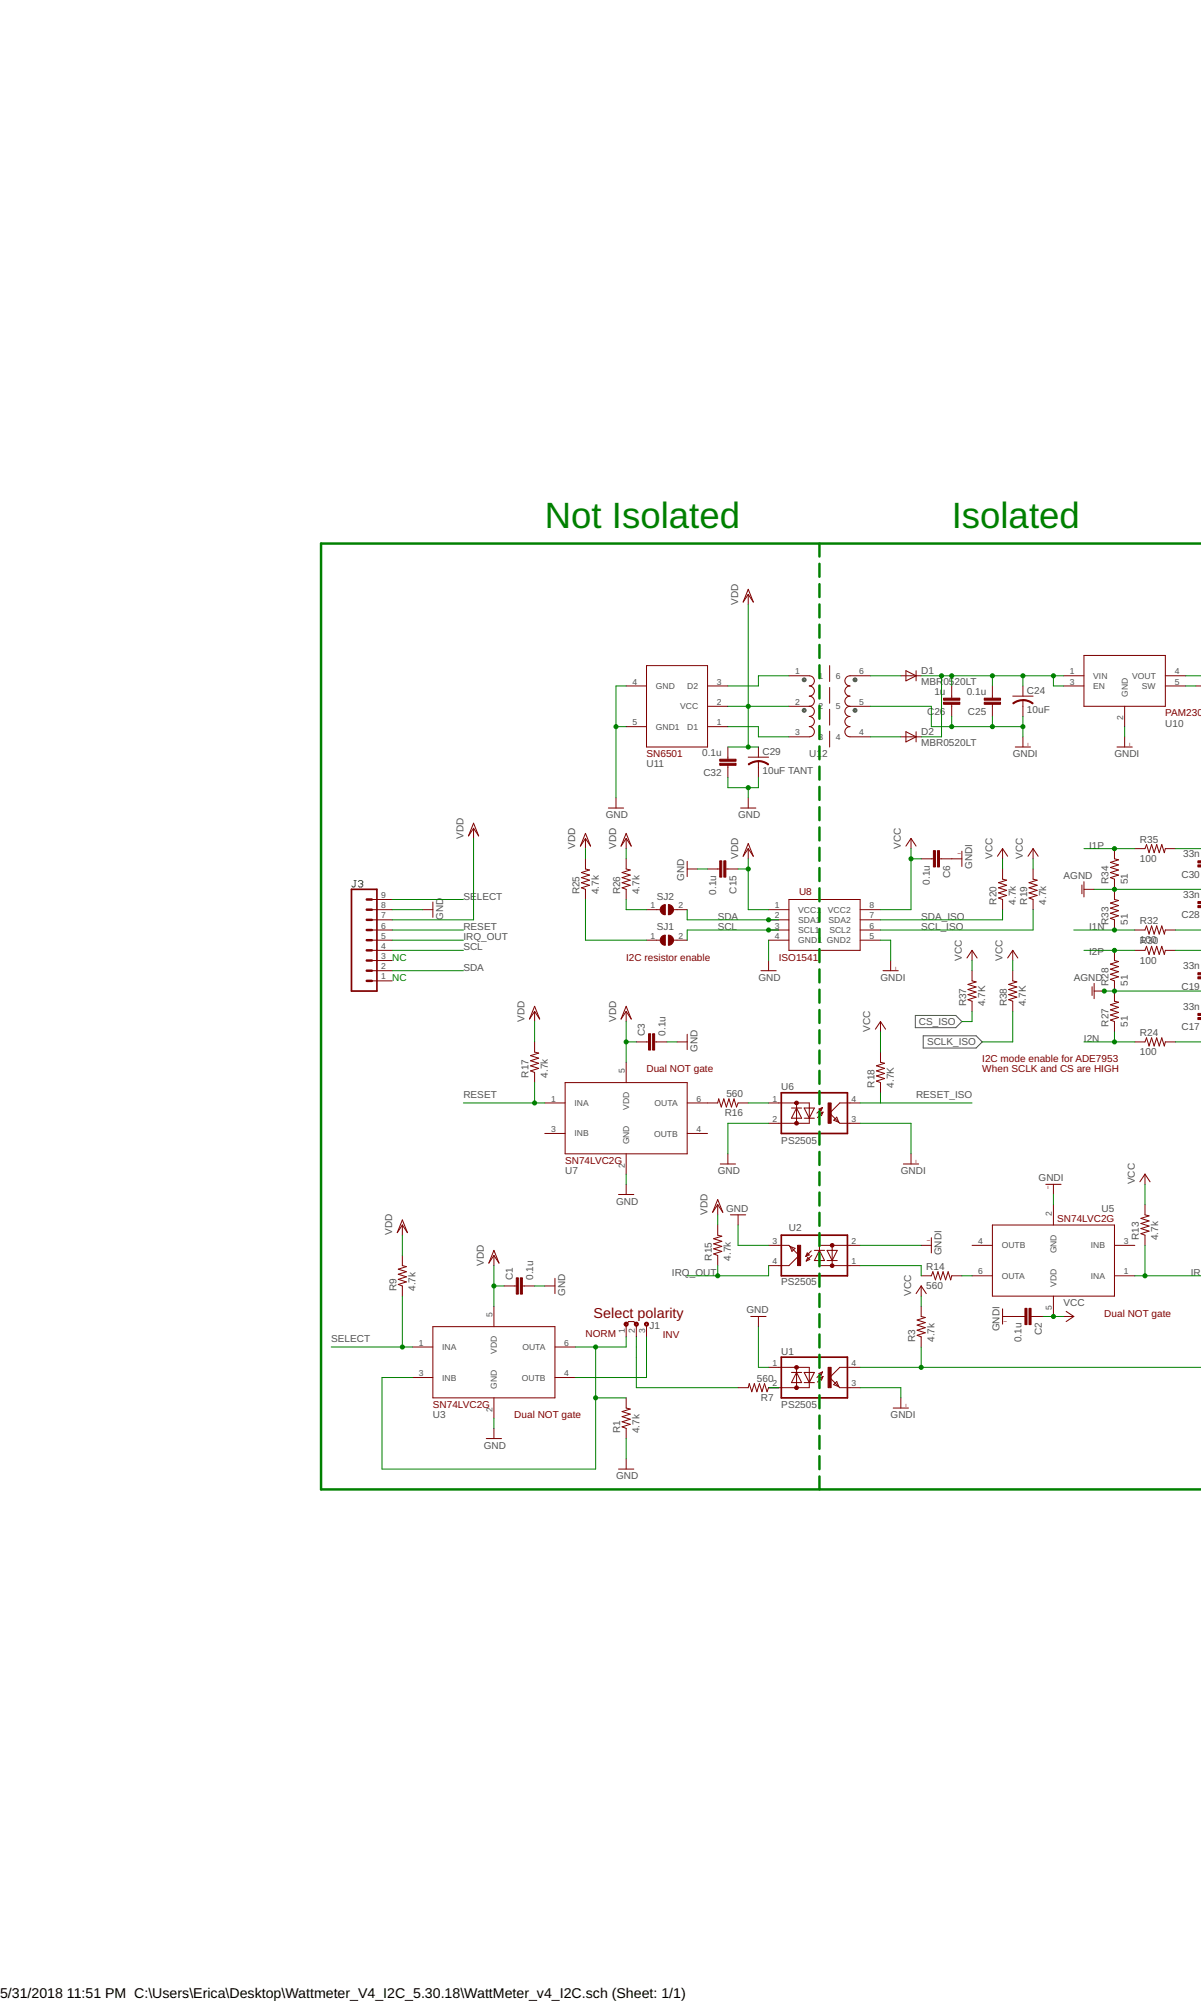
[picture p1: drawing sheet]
<svg xmlns="http://www.w3.org/2000/svg" width="300mm" height="500mm" viewBox="0 0 300 500" stroke-linecap="round" stroke-linejoin="round" font-family="sans-serif">
<g fill="#505050" stroke="#505050" stroke-width=".25">
<path d="M200.5 169.4a.49 .49 0 0 1 .7 .2 .49 .49 0 0 1-.3 .6 .49 .49 0 0 1-.6-.4h.3a.24 .24 0 0 1 .3-.3 .24 .24 0 0 1 .1 .4 .24 .24 0 0 1-.4 0l-.3-.1z" fill-rule="evenodd"/>
<path d="M200.5 177a.49 .49 0 0 1 .7 .2 .49 .49 0 0 1-.3 .7 .49 .49 0 0 1-.6-.5h.3a.24 .24 0 0 1 .3-.2 .24 .24 0 0 1 .1 .3 .24 .24 0 0 1-.4 0l-.3-.1z" fill-rule="evenodd"/>
<path d="M213.2 169.4a.49 .49 0 0 1 .7 .2 .49 .49 0 0 1-.3 .6 .49 .49 0 0 1-.6-.4h.3a.24 .24 0 0 1 .3-.3 .24 .24 0 0 1 .1 .4 .24 .24 0 0 1-.4 0l-.3-.1z" fill-rule="evenodd"/>
<path d="M213.2 177a.49 .49 0 0 1 .7 .2 .49 .49 0 0 1-.3 .7 .49 .49 0 0 1-.6-.5h.3a.24 .24 0 0 1 .3-.2 .24 .24 0 0 1 .1 .3 .24 .24 0 0 1-.4 0l-.3-.1z" fill-rule="evenodd"/>
</g>
<path d="M88.4 219.9h.5M88.7 219.9v1.3l-.3 .3-.6-.3M89.5 220.1l.2-.2h.6l.3 .2v.3l-.3 .3M90 220.7h.3M90.3 220.7l.3 .2-.3 .6h-.6l-.2-.3M228.5 253.6h10.1l1.6 1.5-1.6 1.5h-10.1zM230.5 258.6h13.2l1.5 1.6-1.5 1.5h-13.2z" fill="none" stroke="#505050" stroke-width=".25"/>
<g fill="none" stroke="#800000" stroke-width=".25">
<path d="M186.8 148.4v2.6M186.8 147.2l1.3 3.1-1.3-1.9-1.3 1.9zM156.3 171.3h5.1M161.4 166.2h15.3v20.3h-15.3zM176.7 171.3h5M176.7 176.4h5M197 168.7h5.1a1.27 1.27 0 0 1 1.2 1.3 1.27 1.27 0 0 1-1.2 1.3 1.27 1.27 0 0 1 1.2 1.3 1.27 1.27 0 0 1-1.2 1.2 1.27 1.27 0 0 1 1.2 1.3 1.27 1.27 0 0 1-1.2 1.3M197 176.4h5.1M202.1 176.4a1.27 1.27 0 0 1 1.2 1.2 1.27 1.27 0 0 1-1.2 1.3 1.27 1.27 0 0 1 1.2 1.3 1.27 1.27 0 0 1-1.2 1.2 1.27 1.27 0 0 1 1.2 1.3 1.27 1.27 0 0 1-1.2 1.3h-5.1M207.1 166.2v4M207.1 171.7v3.9M207.1 177.1v4"/>
<path d="M212.2 176.4a1.27 1.27 0 0 0-1.3 1.2 1.27 1.27 0 0 0 1.3 1.3 1.27 1.27 0 0 0-1.3 1.3 1.27 1.27 0 0 0 1.3 1.2 1.27 1.27 0 0 0-1.3 1.3 1.27 1.27 0 0 0 1.3 1.3h5.1M212.2 176.4h5.1M217.3 168.7h-5.1a1.27 1.27 0 0 0-1.3 1.3 1.27 1.27 0 0 0 1.3 1.3 1.27 1.27 0 0 0-1.3 1.3 1.27 1.27 0 0 0 1.3 1.2 1.27 1.27 0 0 0-1.3 1.3 1.27 1.27 0 0 0 1.3 1.3M224.9 168.7h5.1M226.2 167.5l2.5 1.2-2.5 1.3zM228.7 167.5v2.5M237.6 171.3v3M237.6 175.9v3M247.8 171.3v3M247.8 175.9v3M252.9 173.8h5M255.4 171.3v2.5"/>
<path d="M255.4 174.8v4.1M265.6 168.7h5M265.6 171.3h5M270.6 163.7h20.4v12.7h-20.4zM280.8 176.4v5M291 168.7h5M291 171.3h5M298.6 171.3h1.3M153.8 199.2v2.6M156.3 181.4h5.1M176.7 181.4h5M181.7 186.5v3.1"/>
<path d="M181.7 191.1v3M186.8 189.1h5.1M186.8 199.2v2.6M189.4 186.5v2.6M189.4 190.1v4M207.1 182.6v3.9M224.9 184h5.1M226.2 182.7l2.5 1.3-2.5 1.3zM228.7 182.7v2.6M253.5 186.5h3.8M255.4 184v2.5M278.9 186.5h3.8"/>
<path d="M280.8 184v2.5M118.2 205.5l1.3 3.2-1.3-1.9-1.2 1.9zM118.2 206.8v2.6M146.2 214.4v2.6l1 .2-2 .7 2 .6-2 .6 2 .7-2 .6 2 .6-2 .7 1 .4v2.5M146.2 209.4v2.5M146.2 208.1l1.2 3.2-1.2-1.9-1.3 1.9zM151.9 201.8h3.8M156.3 209.4v2.5M156.3 214.4v2.6l1.1 .2-2.1 .7 2.1 .6-2.1 .6 2.1 .7-2.1 .6 2.1 .6-2.1 .7 1 .4v2.5M156.3 208.1l1.3 3.2-1.3-1.9-1.2 1.9zM171.6 215.1v3.8M171.6 217h2.5"/>
<path d="M176.7 217h3M181.2 217h3.1M184.9 201.8h3.8M186.8 211.9v2.5M186.8 210.6l1.3 3.2-1.3-1.9-1.3 1.9zM227.5 209.4l1.2 1.9M227.5 209.4l-1.3 1.9M227.5 209.4v2.5M230 214.4h3M234.6 214.4h5.6M240.2 212.5v3.8M250.3 211.9v2.5"/>
<path d="M250.3 217v2.5l1 .3-2 .6 2 .6-2 .7 2 .6-2 .6 2 .7-2 .6 1 .4v2.5M250.3 211.9l1.3 1.9M250.3 211.9l-1.3 1.9M257.9 217v2.5l1.1 .3-2.1 .6 2.1 .6-2.1 .7 2.1 .6-2.1 .6 2.1 .7-2.1 .6 1 .4v2.5M257.9 211.9v2.5M257.9 211.9l1.3 1.9M257.9 211.9l-1.2 1.9M278.3 211.9v2.5l1 .3-2.1 .6 2.1 .7-2.1 .6 2.1 .6-2.1 .7 2.1 .6-2.1 .6 1.1 .4v5.1l1 .3-2.1 .6 2.1 .6-2.1 .7 2.1 .6-2.1 .6 2.1 .7-2.1 .6 1.1 .4v2.5M283.3 211.9h2.6l.4-1 .6 2 .6-2 .7 2 .6-2 .6 2 .7-2 .6 2 .3-1h2.5M92.8 232.2h5.1M92.8 237.3h5.1M92.8 239.8h5.1"/>
<path d="M92.8 234.8h5.1M92.8 229.7h5.1M92.8 227.1h5.1M92.8 224.6h5.1M105.5 227.1h2.6M108.1 225.2v3.8M161.4 234.8h3.4M161.4 227.1h3.4M168.1 234.8h3.5M168.1 227.1h3.5M191.9 239.8v2.6M191.9 232.2h5.1"/>
<path d="M191.9 234.8h5.1M191.9 229.7h5.1M191.9 227.1h5.1M197 224.6h17.8v12.7h-17.8zM214.8 232.2h5M214.8 234.8h5M214.8 229.7h5M214.8 227.1h5M222.4 239.8v2.6M242.7 237.3v2.5M242.7 237.3l1.3 1.9M242.7 237.3l-1.3 1.9"/>
<path d="M252.9 237.3v2.5M252.9 237.3l1.2 1.9M252.9 237.3l-1.3 1.9M270.1 221v2.2M270.6 220.2v3.8M270.6 222.1h2.6M278.3 237.3v2.5l1 .3-2.1 .6 2.1 .7-2.1 .6 2.1 .6-2.1 .7 2.1 .6-2.1 .6 1.1 .4v5.1l1 .3-2.1 .6 2.1 .6-2.1 .7 2.1 .6-2.1 .6 2.1 .7-2.1 .6 1.1 .4v2.5M283.3 232.2h2.6l.4-1 .6 2 .6-2 .7 2 .6-2 .6 2 .7-2 .6 2 .3-1h2.5M283.3 237.3h2.6l.4-1 .6 2 .6-2 .7 2 .6-2 .6 2 .7-2 .6 2 .3-1h2.5M92.8 242.4h5.1M92.8 244.9h5.1M133.5 252.5v2.6"/>
<path d="M133.5 251.3l1.2 3.1-1.2-1.9-1.3 1.9zM156.3 252.5v2.6M156.3 251.3l1.3 3.1-1.3-1.9-1.2 1.9zM171.6 258.3v3.8M190 242.4h3.8M219.8 255.1v2.5M219.8 255.1l1.3 1.9M219.8 255.1l-1.2 1.9M220.5 242.4h3.8M242.7 242.4v2.5l1 .3-2 .6 2 .6-2 .7 2 .6-2 .6 2 .7-2 .6 1 .4v2.5M252.9 242.4v2.5l1 .3-2.1 .6 2.1 .6-2.1 .7 2.1 .6-2.1 .6 2.1 .7-2.1 .6 1.1 .4v2.5M272.7 246.4v2.2"/>
<path d="M273.2 245.6v3.8M273.2 247.5h2.5M133.5 260.2v2.5l1 .3-2 .6 2 .6-2 .7 2 .6-2 .6 2 .7-2 .6 1 .4v2.5M136 275.4h5.1M141.1 270.3h30.5v17.8h-30.5zM156.3 265.2v5.1M158.9 260.2h3M163.4 260.2h3.1M169 260.2h2.6M171.6 275.4h7.6l.3-1 .6 2 .6-2 .7 2 .6-2 .6 2 .7-2 .6 2 .4-1h2.5M191.9 275.4h10.2v5.1h-10.2M197.6 276.7h2.6"/>
<path d="M198.9 275.4v5.1M198.9 276.7l1.3 2.5h-2.6zM200.8 276.7h2.5l-1.2 2.5zM200.8 279.2h2.5M204.5 276.9l.9-.4-.4 .9zM204.6 278.1l.9-.4-.4 .9zM205.4 276.5l-1.4 1.4M205.5 277.7l-1.4 1.4M208.9 279l.5 1.2-1.2-.5zM214.8 275.4h-5.1l-2.6 2.5 2.6 2.6h5.1M219.8 262.7v2.5l1.1 .3-2.1 .6 2.1 .7-2.1 .6 2.1 .6-2.1 .7 2.1 .6-2.1 .6 1 .4v2.6M283.3 260.2h2.6l.4-1.1 .6 2.1 .6-2.1 .7 2.1 .6-2.1 .6 2.1 .7-2.1 .6 2.1 .3-1h2.5"/>
<path d="M136 283h5.1M154.4 298.3h3.8M156.3 288.1v5.1M156.3 295.7v2.6M171.6 283h5.1M179.2 299.5l1.3 3.2-1.3-1.9-1.3 1.9zM179.8 290.6h3.8M181.7 288.1v2.5M225.6 290.6h3.8M227.5 288.1v2.5M261.1 295.7h3.8M263 295.7v2.6"/>
<path d="M285.9 293.2v2.5M285.9 293.2l1.2 1.9M285.9 293.2l-1.3 1.9M100.5 313.5v2.5l1 .3-2.1 .6 2.1 .6-2.1 .7 2.1 .6-2.1 .6 2.1 .7-2.1 .6 1.1 .4v2.5M100.5 305.9v2.5M100.5 304.6l1.2 3.2-1.2-1.9-1.3 1.9zM123.3 313.5v2.5M123.3 312.2l1.3 3.2-1.3-1.9-1.3 1.9zM138.6 319.2v3.8M179.2 305.9v2.5l1 .3-2 .6 2 .6-2 .7 2 .6-2 .6 2 .7-2 .6 1 .4v2.5M179.2 300.8v2.5M182.4 303.3h3.8"/>
<path d="M184.3 303.3v2.6M191.9 311h5.1l.2 .2M197.2 311.2l2.3 2.3-2.5 2.5h-5.1M197.2 311.2l1.3 .5-.8 .8zM201.5 312.8l.6 .6-.9 .3zM201.7 314l.5 .5-.9 .4zM202.6 312.3l-1.4 1.4M202.7 313.5l-1.4 1.4M203.3 312.2h2.6M204.6 312.2l1.3 2.5h-2.6zM206.5 312.2h2.5l-1.2 2.5zM206.5 314.7h2.5"/>
<path d="M207.8 311v5M214.8 311h-10.2v5h10.2M230 318.6h2.5l.4-1.1 .7 2.1 .6-2.1 .6 2.1 .7-2.1 .6 2.1 .6-2.1 .7 2.1 .2-1h2.6M230 311h2.5M232.5 309.1v3.7M242.7 318.6h5.1M242.7 311h5.1M247.8 305.9h30.5v17.7h-30.5zM263 300.8v5.1M278.3 318.6h5M278.3 311h5M285.9 300.8v2.5l1 .3-2 .6 2 .7-2 .6 2 .6-2 .7 2 .6-2 .6 1 .4v2.6"/>
<path d="M103 336.3h5.1M108.1 331.3h30.5v17.7h-30.5zM123.3 326.2v5.1M125.9 321.1h3M130.4 321.1h3.1M136 321.1h2.6M138.6 336.3h5M156.3 331v2.8M156.3 330.6l.7-.6h1.2l.7 .6M158.9 331v2.8M161.4 331v2.8M187.5 328.7h3.8"/>
<path d="M189.4 328.7v2.6M230 326.2v2.5l1 .3-2 .6 2 .6-2 .7 2 .6-2 .6 2 .7-2 .6 1 .4v2.5M230 321.1v2.5M230 321.1l1.3 1.9M230 321.1l-1.3 1.9M250.3 328.7h5.6M250.3 326.8v3.8M257.4 328.7h3.1M263 323.6v5.1M265.6 328.7h2.5M266.2 327.4l1.9 1.3M268.1 328.7l-1.9 1.3"/>
<path d="M103 344h5.1M121.4 359.2h3.8M123.3 349v5.1M123.3 356.7v2.5M138.6 344h5M156.3 349v2.6l1.1 .2-2.1 .7 2.1 .6-2.1 .6 2.1 .7-2.1 .6 2.1 .6-2.1 .7 1 .4v2.5M191.9 341.4h10.2v5.1h-10.2l-.4 1-.6-2-.7 2-.6-2-.6 2-.7-2-.6 2-.6-2-.3 1h-2.5M197.6 342.7h2.6M198.9 342.7l1.3 2.5h-2.6zM198.9 341.4v5.1M200.8 342.7h2.5l-1.2 2.5zM200.8 345.2h2.5"/>
<path d="M204.5 342.9l.9-.3-.4 .9zM204.6 344.1l.9-.4-.4 .9zM205.4 342.6l-1.4 1.4M205.5 343.7l-1.4 1.4M208.9 345l.5 1.2-1.2-.5zM214.8 341.4h-5.1l-2.6 2.6 2.6 2.5h5.1M223 351.6h3.8M224.9 349v2.6M154.4 366.8h3.8M156.3 364.3v2.5"/>
</g>
<g fill="#800000" stroke="#800000" stroke-width=".25">
<path d="M245.7 174.3h4.1v.5h-4.1z"/>
<path d="M245.7 175.3h4.1v.6h-4.1z"/>
<path d="M235.6 174.3h4v.5h-4z"/>
<path d="M235.6 175.3h4v.6h-4z"/>
<path d="M179.7 189.6h4.1v.5h-4.1z"/>
<path d="M179.7 190.6h4.1v.5h-4.1z"/>
<path d="M179.7 214.9h.5v4.1h-.5z"/>
<path d="M180.7 214.9h.5v4.1h-.5z"/>
<path d="M233 212.4h.6v4.1h-.6z"/>
<path d="M234.1 212.4h.5v4.1h-.5z"/>
<path d="M162.9 258.1h.5v4.1h-.5z"/>
<path d="M161.9 258.1h.5v4.1h-.5z"/>
<path d="M255.9 326.7h.5v4.1h-.5z"/>
<path d="M256.9 326.7h.5v4.1h-.5z"/>
<path d="M299.1 214.9h.8v.6h-.8z"/>
<path d="M299.1 216h.8v.5h-.8z"/>
<path d="M299.1 225.1h.8v.5h-.8z"/>
<path d="M299.1 226.1h.8v.5h-.8z"/>
<path d="M299.1 242.9h.8v.5h-.8z"/>
<path d="M299.1 243.9h.8v.5h-.8z"/>
<path d="M299.1 253h.8v.6h-.8z"/>
<path d="M299.1 254.1h.8v.5h-.8z"/>
<path d="M206.8 341.4h.7v5.1h-.7z"/>
<path d="M199.1 310.9h.8v5.1h-.8z"/>
<path d="M206.8 275.4h.7v5.1h-.7z"/>
<path d="M129.9 319.1h.5v4h-.5z"/>
<path d="M128.9 319.1h.5v4h-.5z"/>
</g>
<g fill="#800000" stroke="#800000" stroke-width=".25">
<path d="M255.4 174.7l1.4 .2 1.2 .7-.2 .2-1.4-.7-1-.2z" fill-rule="evenodd"/>
<path d="M252.9 175.6l1.1-.7 1.4-.2v.3l-1 .1-1.4 .7z" fill-rule="evenodd"/>
<path d="M189.4 189.9l1.3 .2 1.2 .7-.1 .2-1.4-.7-1-.1z" fill-rule="evenodd"/>
<path d="M186.8 190.8l1.2-.6 1.4-.3v.3l-1.1 .1-1.3 .7z" fill-rule="evenodd"/>
<path d="M198.5 341.2a.47 .47 0 0 1 .7-.1 .47 .47 0 0 1-.2 .8 .47 .47 0 0 1-.6-.5h.5h-.5z" fill-rule="evenodd"/>
<path d="M198.5 346.3a.47 .47 0 0 1 .7-.1 .47 .47 0 0 1-.2 .7 .47 .47 0 0 1-.6-.4h.5h-.5z" fill-rule="evenodd"/>
<path d="M207.4 315.8a.47 .47 0 0 1 .7 0 .47 .47 0 0 1-.2 .7 .47 .47 0 0 1-.6-.5l.5 .1-.5-.1z" fill-rule="evenodd"/>
<path d="M207.4 310.7a.47 .47 0 0 1 .7 0 .47 .47 0 0 1-.2 .7 .47 .47 0 0 1-.6-.4h.5h-.5z" fill-rule="evenodd"/>
<path d="M198.5 275.2a.47 .47 0 0 1 .7-.1 .47 .47 0 0 1-.2 .7 .47 .47 0 0 1-.6-.4h.5h-.5z" fill-rule="evenodd"/>
<path d="M198.5 280.2a.47 .47 0 0 1 .7 0 .47 .47 0 0 1-.2 .7 .47 .47 0 0 1-.6-.4h.5h-.5z" fill-rule="evenodd"/>
<path d="M166.9 225.9a1.27 1.27 0 0 1 1.3 1.2 1.27 1.27 0 0 1-1.3 1.3z" fill-rule="evenodd"/>
<path d="M165.2 226.3l.9-.4v2.5a1.27 1.27 0 0 1-1.1-.7 1.27 1.27 0 0 1 .2-1.4z" fill-rule="evenodd"/>
<path d="M166.9 233.5a1.27 1.27 0 0 1 1.3 1.3 1.27 1.27 0 0 1-1.3 1.2z" fill-rule="evenodd"/>
<path d="M165.2 233.9l.9-.4v2.5a1.27 1.27 0 0 1-1.1-.7 1.27 1.27 0 0 1 .2-1.4z" fill-rule="evenodd"/>
<path d="M156 330.2a.51 .51 0 0 1 .8 .2 .51 .51 0 0 1-.4 .7 .51 .51 0 0 1-.6-.5h.3a.26 .26 0 0 1 .4-.2 .26 .26 0 0 1 0 .4 .26 .26 0 0 1-.4 0l-.3-.2z" fill-rule="evenodd"/>
<path d="M158.6 330.2a.51 .51 0 0 1 .7 .2 .51 .51 0 0 1-.3 .7 .51 .51 0 0 1-.6-.5h.2a.26 .26 0 0 1 .4-.2 .26 .26 0 0 1 .1 .4 .26 .26 0 0 1-.5 0l-.2-.2z" fill-rule="evenodd"/>
<path d="M161.1 330.2a.51 .51 0 0 1 .8 .2 .51 .51 0 0 1-.4 .7 .51 .51 0 0 1-.6-.5h.3a.26 .26 0 0 1 .3-.2 .26 .26 0 0 1 .1 .4 .26 .26 0 0 1-.4 0l-.3-.2z" fill-rule="evenodd"/>
</g>
<path d="M87.8 222.1h6.3v25.4h-6.3zM195.1 272.9h16.5v10.1h-16.5zM195.1 308.4h16.5v10.2h-16.5zM195.1 338.9h16.5v10.1h-16.5z" fill="none" stroke="#800000" stroke-width=".42"/>
<path d="M91.6 239.8h1.2M91.6 234.8h1.2M91.6 237.3h1.2M91.6 232.2h1.2M91.6 229.7h1.2M91.6 227.1h1.2M91.6 224.6h1.2M91.6 242.4h1.2M91.6 244.9h1.2" fill="none" stroke="#800000" stroke-width=".61"/>
<g fill="none" stroke="#008000" stroke-width=".25">
<path d="M186.8 151v35.5M156.3 171.3h-2.5v27.9M181.7 176.4h15.3M197 168.7h-7.6v2.6h-7.7M217.3 168.7h7.6M217.3 176.4h15.2v5h22.9M230 168.7h35.6M235.1 168.7v15.3h-5.1M237.6 168.7v2.6M237.6 178.9v2.5M247.8 168.7v2.6M247.8 178.9v2.5"/>
<path d="M255.4 168.7v2.6M255.4 178.9v5.1M263 168.7v2.6h2.6M296 168.7h3.9M296 171.3h2.6M153.8 181.4h2.5M181.7 181.4h7.7v2.6h7.6M181.7 194.1v2.6h7.7v-2.6M181.7 186.5h7.7M186.8 196.7v2.5M217.3 184h7.6M280.8 181.4v2.6"/>
<path d="M118.2 209.4v20.3h-20.3M146.2 211.9v2.5M156.3 211.9v2.5M174.1 217h2.6M184.3 217h2.5M186.8 214.4v12.7h5.1M227.5 214.4h2.5M227.5 211.9v15.2h-7.7M250.3 214.4v2.6M257.9 214.4v2.6M270.6 211.9h12.7M293.5 211.9h6.4"/>
<path d="M97.9 227.1h7.6M97.9 237.3h17.8M97.9 232.2h17.8M97.9 234.8h17.8M97.9 224.6h17.8M146.2 224.6v10.2h15.2M156.3 224.6v2.5h5.1M171.6 227.1v2.6h22.8M191.9 234.8v5M194.4 232.2h-22.8v2.6M219.8 234.8h2.6v5M242.7 239.8v2.6"/>
<path d="M250.3 227.1v2.6h-30.5M252.9 239.8v2.6M257.9 227.1v5.1h-38.1M268.1 232.2h15.2M270.6 237.3h12.7M273.2 222.1h26.7M293.5 237.3h6.4M293.5 232.2h6.4M97.9 242.4h17.8M133.5 255.1v5.1M156.3 255.1v10.1M219.8 257.6v5.1"/>
<path d="M242.7 252.5v2.6h-2.5M252.9 252.5v7.7h-7.7M275.7 247.5h24.2M278.3 257.6v2.6M115.7 275.4h20.3M133.5 270.3v5.1M156.3 260.2h2.6M166.5 260.2h2.5M186.8 275.4h5.1M214.8 275.4h27.9M219.8 272.9v2.5M270.6 260.2h12.7"/>
<path d="M293.5 260.2h6.4M156.3 293.2v2.5M191.9 280.5h-10.2v7.6M214.8 280.5h12.7v7.6M263 298.3v2.5M285.9 295.7v5.1M100.5 308.4v5.1M123.3 316v10.2M179.2 303.3v2.6M179.2 316v2.6M184.3 305.9v5.1h7.6M191.9 316v2.6h-20.3"/>
<path d="M214.8 316h15.2v2.6M214.8 311h15.2M240.2 318.6h2.5M283.3 318.6h16.6M285.9 311v7.6M82.7 336.3h20.3M100.5 323.6v12.7M123.3 321.1h2.6M133.5 321.1h2.5M148.7 336.3v30.5h-53.3v-22.8h7.6M156.3 333.8v2.5h-12.7M158.9 333.8v12.7h25.4"/>
<path d="M161.4 333.8v10.2h-17.8M189.4 331.3v10.1h2.5M230 323.6v2.6M230 336.3v5.1M260.5 328.7h5.1M123.3 354.1v2.6M148.7 349h7.6M156.3 359.2v5.1M191.9 346.5h2.5M214.8 341.4h85.1M214.8 346.5h10.1v2.5"/>
</g>
<g fill="#008000" stroke="#008000" stroke-width=".25">
<circle cx="227.5" cy="214.4" r=".51"/>
<circle cx="263" cy="328.7" r=".51"/>
<circle cx="278.3" cy="237.3" r=".51"/>
<circle cx="278.3" cy="260.2" r=".51"/>
<circle cx="133.5" cy="275.4" r=".51"/>
<circle cx="278.3" cy="211.9" r=".51"/>
<circle cx="278.3" cy="232.2" r=".51"/>
<circle cx="255.4" cy="168.7" r=".51"/>
<circle cx="235.1" cy="168.7" r=".51"/>
<circle cx="263" cy="168.7" r=".51"/>
<circle cx="247.8" cy="168.7" r=".51"/>
<circle cx="237.6" cy="168.7" r=".51"/>
<circle cx="153.8" cy="181.4" r=".51"/>
<circle cx="186.8" cy="196.7" r=".51"/>
<circle cx="186.8" cy="176.4" r=".51"/>
<circle cx="186.8" cy="186.5" r=".51"/>
<circle cx="186.8" cy="217" r=".51"/>
<circle cx="156.3" cy="260.2" r=".51"/>
<circle cx="123.3" cy="321.1" r=".51"/>
<circle cx="285.9" cy="318.6" r=".51"/>
<circle cx="255.4" cy="181.4" r=".51"/>
<circle cx="247.8" cy="181.4" r=".51"/>
<circle cx="237.6" cy="181.4" r=".51"/>
<circle cx="100.5" cy="336.3" r=".51"/>
<circle cx="230" cy="341.4" r=".51"/>
<circle cx="278.3" cy="247.5" r=".51"/>
<circle cx="275.7" cy="247.5" r=".51"/>
<circle cx="278.3" cy="222.1" r=".51"/>
<circle cx="148.7" cy="336.3" r=".51"/>
<circle cx="148.7" cy="349" r=".51"/>
<circle cx="179.2" cy="318.6" r=".51"/>
<circle cx="191.9" cy="229.7" r=".51"/>
<circle cx="191.9" cy="232.2" r=".51"/>
</g>
<g fill="none" stroke="#008000" stroke-width=".61">
<path d="M204.6 135.7v3.3M299.9 135.7h-219.7v236.2h219.7M204.6 140.8v3.2M204.6 145.9v3.2M204.6 150.9v3.3M204.6 156v3.2M204.6 161v3.3M204.6 166.1v3.2M204.6 171.2v3.2M204.6 176.2v3.3M204.6 181.3v3.2M204.6 186.4v3.2"/>
<path d="M204.6 191.4v3.3M204.6 196.5v3.2M204.6 201.5v3.3M204.6 206.6v3.2M204.6 211.7v3.2M204.6 216.7v3.3M204.6 221.8v3.2M204.6 226.9v3.2M204.6 231.9v3.3M204.6 237v3.2M204.6 242.1v3.2M204.6 247.1v3.3"/>
<path d="M204.6 252.2v3.2M204.6 257.3v3.2M204.6 262.3v3.3M204.6 267.4v3.2M204.6 272.5v3.2M204.6 277.5v3.3M204.6 282.6v3.2M204.6 287.6v3.3M204.6 292.7v3.2M204.6 297.8v3.2M204.6 302.8v3.3M204.6 307.9v3.2"/>
<path d="M204.6 312.9v3.3M204.6 318v3.3M204.6 323.1v3.2M204.6 328.1v3.3M204.6 333.2v3.2M204.6 338.3v3.2M204.6 343.3v3.3M204.6 348.4v3.2M204.6 353.5v3.2M204.6 358.5v3.3M204.6 363.6v3.2M204.6 368.7v3.2"/>
</g>
<g font-size="9.1" fill="#008000">
<text x="136" y="131.9">Not Isolated</text>
<text x="237.6" y="131.9">Isolated</text>
</g>
<text font-size="3.6" fill="#800000" x="148.2" y="329">Select polarity</text>
<g font-size="3.5">
<text x="0" y="498.9">5/31/2018</text>
<text x="16.7" y="498.9">11:51 PM C:\Users\Erica\Desktop\Wattmeter_V4_I2C_5.30.18\WattMeter_v4_I2C.sch (Sheet: 1/1)</text>
</g>
<g font-size="2.5" fill="#505050">
<text x="184.3" y="151" transform="rotate(-90 184.3 151)">VDD</text>
<text x="230" y="171">MBR</text>
<text x="230" y="168.3">D1</text>
<text x="233.3" y="173.4">1u</text>
<text x="235.5" y="171">05</text>
<text x="238.3" y="171">20LT</text>
<text x="241.4" y="173.4">0.1u</text>
<text x="256.4" y="173.2">C24</text>
<text x="231.5" y="178.5">C</text>
<text x="233.3" y="178.5">26</text>
<text x="241.7" y="178.5">C25</text>
<text x="256.4" y="178">10uF</text>
<text x="230" y="183.5">D2</text>
<text x="290.9" y="181.4">U10</text>
<text x="161.4" y="191.6">U11</text>
<text x="175.3" y="188.7">0.1u</text>
<text x="190.4" y="188.4">C29</text>
<text x="202.1" y="189.1">U1</text>
<text x="205.3" y="189.1">2</text>
<text x="230" y="186.3">MBR0520LT</text>
<text x="252.9" y="189.1">GNDI</text>
<text x="278.3" y="189.1">GNDI</text>
<text x="175.6" y="193.8">C32</text>
<text x="190.4" y="193.2">10uF TANT</text>
<text x="115.7" y="209.4" transform="rotate(-90 115.7 209.4)">VDD</text>
<text x="151.3" y="204.3">GND</text>
<text x="184.3" y="204.3">GND</text>
<text x="143.6" y="211.9" transform="rotate(-90 143.6 211.9)">VDD</text>
<text x="153.8" y="211.9" transform="rotate(-90 153.8 211.9)">VDD</text>
<text x="184.3" y="214.4" transform="rotate(-90 184.3 214.4)">VDD</text>
<text x="224.9" y="211.9" transform="rotate(-90 224.9 211.9)">VCC</text>
<text x="247.8" y="214.4" transform="rotate(-90 247.8 214.4)">VCC</text>
<text x="255.4" y="214.4" transform="rotate(-90 255.4 214.4)">VCC</text>
<text x="271.9" y="211.9">I1P</text>
<text x="284.6" y="215.2">100</text>
<text x="284.6" y="210.4">R35</text>
<text x="295.4" y="214.1">33n</text>
<text x="170.8" y="220" transform="rotate(-90 170.8 220)">GND</text>
<text x="232.2" y="220.9" transform="rotate(-90 232.2 220.9)">0.1u</text>
<text x="237.2" y="219.2" transform="rotate(-90 237.2 219.2)">C6</text>
<text x="242.7" y="217" transform="rotate(-90 242.7 217)">GNDI</text>
<text x="265.6" y="219.5">AGND</text>
<text x="276.8" y="220.8" transform="rotate(-90 276.8 220.8)">R34</text>
<text x="281.6" y="220.8" transform="rotate(-90 281.6 220.8)">51</text>
<text x="295" y="219.1">C30</text>
<text x="115.7" y="224.6">SELECT</text>
<text x="144.7" y="223.3" transform="rotate(-90 144.7 223.3)">R25</text>
<text x="149.5" y="223.3" transform="rotate(-90 149.5 223.3)">4.7k</text>
<text x="154.8" y="223.3" transform="rotate(-90 154.8 223.3)">R26</text>
<text x="159.6" y="223.3" transform="rotate(-90 159.6 223.3)">4.7k</text>
<text x="164" y="224.6">SJ2</text>
<text x="178.8" y="223.4" transform="rotate(-90 178.8 223.4)">0.1u</text>
<text x="183.9" y="223.1" transform="rotate(-90 183.9 223.1)">C15</text>
<text x="248.8" y="225.9" transform="rotate(-90 248.8 225.9)">R20</text>
<text x="253.6" y="225.9" transform="rotate(-90 253.6 225.9)">4.7k</text>
<text x="256.4" y="225.9" transform="rotate(-90 256.4 225.9)">R19</text>
<text x="261.2" y="225.9" transform="rotate(-90 261.2 225.9)">4.7k</text>
<text x="295.4" y="224.2">33n</text>
<text x="110.6" y="229.7" transform="rotate(-90 110.6 229.7)">GND</text>
<text x="115.7" y="232.2">RESET</text>
<text x="164" y="232.2">SJ1</text>
<text x="179.2" y="229.7">SDA</text>
<text x="179.2" y="232.2">SCL</text>
<text x="230" y="229.7">SDA_ISO</text>
<text x="230" y="232.2">SCL_ISO</text>
<text x="271.9" y="232.2">I1N</text>
<text x="276.8" y="231" transform="rotate(-90 276.8 231)">R33</text>
<text x="281.6" y="231" transform="rotate(-90 281.6 231)">51</text>
<text x="284.6" y="230.7">R32</text>
<text x="295" y="229.3">C28</text>
<text x="115.7" y="234.8">IRQ_OUT</text>
<text x="115.7" y="237.3">SCL</text>
<text x="240.2" y="239.8" transform="rotate(-90 240.2 239.8)">VCC</text>
<text x="250.3" y="239.8" transform="rotate(-90 250.3 239.8)">VCC</text>
<text x="271.9" y="238.6">I2P</text>
<text x="284.6" y="235.5">100</text>
<text x="284.6" y="235.8">R30</text>
<text x="115.7" y="242.4">SDA</text>
<text x="189.4" y="244.9">GND</text>
<text x="219.8" y="244.9">GNDI</text>
<text x="268.1" y="244.9">AGND</text>
<text x="284.6" y="240.6">100</text>
<text x="295.4" y="242">33n</text>
<text x="241.2" y="251.3" transform="rotate(-90 241.2 251.3)">R37</text>
<text x="246" y="251.3" transform="rotate(-90 246 251.3)">4.7K</text>
<text x="251.4" y="251.3" transform="rotate(-90 251.4 251.3)">R38</text>
<text x="256.2" y="251.3" transform="rotate(-90 256.2 251.3)">4.7K</text>
<text x="276.8" y="246.2" transform="rotate(-90 276.8 246.2)">R28</text>
<text x="281.6" y="246.2" transform="rotate(-90 281.6 246.2)">51</text>
<text x="295" y="247.1">C19</text>
<text x="130.9" y="255.1" transform="rotate(-90 130.9 255.1)">VDD</text>
<text x="153.8" y="255.1" transform="rotate(-90 153.8 255.1)">VDD</text>
<text x="217.3" y="257.6" transform="rotate(-90 217.3 257.6)">VCC</text>
<text x="229.4" y="256">CS_ISO</text>
<text x="276.8" y="256.3" transform="rotate(-90 276.8 256.3)">R27</text>
<text x="281.6" y="256.3" transform="rotate(-90 281.6 256.3)">51</text>
<text x="295" y="257.2">C17</text>
<text x="295.4" y="252.2">33n</text>
<text x="161" y="258.6" transform="rotate(-90 161 258.6)">C3</text>
<text x="166.1" y="258.6" transform="rotate(-90 166.1 258.6)">0.1u</text>
<text x="174.1" y="262.7" transform="rotate(-90 174.1 262.7)">GND</text>
<text x="231.5" y="261">SCLK_ISO</text>
<text x="270.6" y="260.2">I2N</text>
<text x="284.6" y="263.5">100</text>
<text x="284.6" y="258.7">R24</text>
<text x="132" y="269" transform="rotate(-90 132 269)">R17</text>
<text x="136.8" y="269" transform="rotate(-90 136.8 269)">4.7k</text>
<text x="115.7" y="274.1">RESET</text>
<text x="181.4" y="273.9">560</text>
<text x="195.1" y="272.2">U6</text>
<text x="218.3" y="271.6" transform="rotate(-90 218.3 271.6)">R18</text>
<text x="223.1" y="271.6" transform="rotate(-90 223.1 271.6)">4.7K</text>
<text x="228.7" y="274.1">RESET_ISO</text>
<text x="181" y="278.7">R16</text>
<text x="195.1" y="285.6">PS2505</text>
<text x="141.1" y="293.2">U7</text>
<text x="179.2" y="293.2">GND</text>
<text x="224.9" y="293.2">GNDI</text>
<text x="259.3" y="295">GNDI</text>
<text x="283.3" y="295.7" transform="rotate(-90 283.3 295.7)">VCC</text>
<text x="153.8" y="300.8">GND</text>
<text x="176.7" y="303.3" transform="rotate(-90 176.7 303.3)">VDD</text>
<text x="181.3" y="302.6">GND</text>
<text x="275.1" y="302.6">U5</text>
<text x="97.9" y="308.4" transform="rotate(-90 97.9 308.4)">VDD</text>
<text x="197" y="307.3">U2</text>
<text x="284.4" y="309.7" transform="rotate(-90 284.4 309.7)">R13</text>
<text x="289.2" y="309.7" transform="rotate(-90 289.2 309.7)">4.7k</text>
<text x="120.8" y="316" transform="rotate(-90 120.8 316)">VDD</text>
<text x="177.7" y="314.8" transform="rotate(-90 177.7 314.8)">R15</text>
<text x="182.5" y="314.8" transform="rotate(-90 182.5 314.8)">4.7k</text>
<text x="231.3" y="317.1">R14</text>
<text x="235.1" y="313.5" transform="rotate(-90 235.1 313.5)">GNDI</text>
<text x="99" y="322.4" transform="rotate(-90 99 322.4)">R9</text>
<text x="103.8" y="322.4" transform="rotate(-90 103.8 322.4)">4.7k</text>
<text x="128" y="319.6" transform="rotate(-90 128 319.6)">C1</text>
<text x="133.1" y="319.6" transform="rotate(-90 133.1 319.6)">0.1u</text>
<text x="141.1" y="323.6" transform="rotate(-90 141.1 323.6)">GND</text>
<text x="167.8" y="318.6">IRQ_OUT</text>
<text x="195" y="320.9">PS2505</text>
<text x="227.5" y="323.6" transform="rotate(-90 227.5 323.6)">VCC</text>
<text x="231.3" y="321.9">560</text>
<text x="297.3" y="318.6">IRQ</text>
<text x="186.4" y="328">GND</text>
<text x="265.6" y="326.2">VCC</text>
<text x="82.7" y="335.1">SELECT</text>
<text x="162.2" y="331.8">J1</text>
<text x="228.5" y="335.1" transform="rotate(-90 228.5 335.1)">R3</text>
<text x="233.3" y="335.1" transform="rotate(-90 233.3 335.1)">4.7k</text>
<text x="249.6" y="332.4" transform="rotate(-90 249.6 332.4)">GNDI</text>
<text x="255" y="335.1" transform="rotate(-90 255 335.1)">0.1u</text>
<text x="260.1" y="333.4" transform="rotate(-90 260.1 333.4)">C2</text>
<text x="195.1" y="338.2">U1</text>
<text x="189" y="345">560</text>
<text x="190" y="349.8">R7</text>
<text x="195.1" y="351.6">PS2505</text>
<text x="108.1" y="354.1">U3</text>
<text x="154.8" y="357.9" transform="rotate(-90 154.8 357.9)">R1</text>
<text x="159.6" y="357.9" transform="rotate(-90 159.6 357.9)">4.7k</text>
<text x="222.4" y="354.1">GNDI</text>
<text x="120.8" y="361.7">GND</text>
<text x="153.8" y="369.4">GND</text>
</g>
<g font-size="2.5" fill="#800000">
<text x="290.9" y="178.9">PAM2305</text>
<text x="161.4" y="189.1">SN6501</text>
<text x="199.5" y="223.6">U8</text>
<text x="156.3" y="239.8">I2C resistor enable</text>
<text x="194.4" y="239.8">ISO1541</text>
<text x="161.4" y="267.8">Dual NOT gate</text>
<text x="245.2" y="265.2">I2C mode enable for ADE7953</text>
<text x="245.2" y="267.8">When SCLK and CS are HIGH</text>
<text x="141.1" y="290.6">SN74LVC2G</text>
<text x="264" y="305.1">SN74LVC2G</text>
<text x="275.7" y="328.7">Dual NOT gate</text>
<text x="146.2" y="333.8">NORM</text>
<text x="165.5" y="334.1">INV</text>
<text x="108.1" y="351.6">SN74LVC2G</text>
<text x="128.4" y="354.1">Dual NOT gate</text>
</g>
<g font-size="2.5" fill="#008000">
<text x="97.9" y="239.8">NC</text>
<text x="97.9" y="244.9">NC</text>
</g>
<g font-size="2.1" fill="#505050">
<text x="157.9" y="170.9">4</text>
<text x="163.8" y="172">GND</text>
<text x="171.6" y="172">D2</text>
<text x="179" y="170.9">3</text>
<text x="198.5" y="168.4">1</text>
<text x="204.4" y="169.5">1</text>
<text x="208.7" y="169.5">6</text>
<text x="214.6" y="168.4">6</text>
<text x="267.1" y="168.4">1</text>
<text x="267.1" y="170.9">3</text>
<text x="273" y="169.5">VIN</text>
<text x="273" y="172">EN</text>
<text x="282.7" y="169.5">VOUT</text>
<text x="285.1" y="172">SW</text>
<text x="293.3" y="168.4">4</text>
<text x="293.3" y="170.9">5</text>
<text x="169.8" y="177.1">VCC</text>
<text x="179" y="176">2</text>
<text x="198.5" y="176">2</text>
<text x="204.4" y="177.1">2</text>
<text x="208.7" y="177.1">5</text>
<text x="214.6" y="176">5</text>
<text x="280.4" y="179.9" transform="rotate(-90 280.4 179.9)">2</text>
<text x="281.6" y="174" transform="rotate(-90 281.6 174)">GND</text>
<text x="157.9" y="181.1">5</text>
<text x="163.8" y="182.2">GND1</text>
<text x="171.6" y="182.2">D1</text>
<text x="179" y="181.1">1</text>
<text x="198.5" y="183.6">3</text>
<text x="204.4" y="184.7">3</text>
<text x="208.7" y="184.7">4</text>
<text x="214.6" y="183.6">4</text>
<text x="95.2" y="226.8">8</text>
<text x="95.2" y="224.3">9</text>
<text x="162.4" y="226.8">1</text>
<text x="169.4" y="226.8">2</text>
<text x="193.5" y="226.8">1</text>
<text x="199.3" y="227.9">VCC1</text>
<text x="206.7" y="227.9">VCC2</text>
<text x="217.1" y="226.8">8</text>
<text x="95.2" y="231.9">6</text>
<text x="95.2" y="229.3">7</text>
<text x="193.5" y="229.3">2</text>
<text x="193.5" y="231.9">3</text>
<text x="199.3" y="230.4">SDA1</text>
<text x="199.3" y="233">SCL1</text>
<text x="206.9" y="230.4">SDA2</text>
<text x="207.1" y="233">SCL2</text>
<text x="217.1" y="231.9">6</text>
<text x="217.1" y="229.3">7</text>
<text x="95.2" y="239.5">3</text>
<text x="95.2" y="236.9">4</text>
<text x="95.2" y="234.4">5</text>
<text x="162.4" y="234.4">1</text>
<text x="169.4" y="234.4">2</text>
<text x="193.5" y="234.4">4</text>
<text x="199.3" y="235.5">GND1 GND2</text>
<text x="217.1" y="234.4">5</text>
<text x="95.2" y="244.6">1</text>
<text x="95.2" y="242">2</text>
<text x="156" y="268" transform="rotate(-90 156 268)">5</text>
<text x="137.6" y="275">1</text>
<text x="173.9" y="275">6</text>
<text x="192.9" y="275">1</text>
<text x="212.6" y="275">4</text>
<text x="143.4" y="276.2">INA</text>
<text x="157.1" y="277.2" transform="rotate(-90 157.1 277.2)">VDD</text>
<text x="163.4" y="276.2">OUTA</text>
<text x="192.9" y="280.1">2</text>
<text x="212.6" y="280.1">3</text>
<text x="137.6" y="282.7">3</text>
<text x="143.4" y="283.8">INB</text>
<text x="157.1" y="285.8" transform="rotate(-90 157.1 285.8)">GND</text>
<text x="163.3" y="283.8">OUTB</text>
<text x="173.9" y="282.7">4</text>
<text x="156" y="291.6" transform="rotate(-90 156 291.6)">2</text>
<text x="262.7" y="303.5" transform="rotate(-90 262.7 303.5)">2</text>
<text x="192.9" y="310.6">3</text>
<text x="212.6" y="310.6">2</text>
<text x="244.3" y="310.6">4</text>
<text x="250.1" y="311.7">OUTB</text>
<text x="272.4" y="311.7">INB</text>
<text x="280.6" y="310.6">3</text>
<text x="192.9" y="315.7">4</text>
<text x="212.6" y="315.7">1</text>
<text x="263.8" y="313" transform="rotate(-90 263.8 313)">GND</text>
<text x="244.3" y="318.2">6</text>
<text x="250.1" y="319.3">OUTA</text>
<text x="263.8" y="321.3" transform="rotate(-90 263.8 321.3)">VDD</text>
<text x="272.4" y="319.3">INA</text>
<text x="280.6" y="318.2">1</text>
<text x="123" y="328.9" transform="rotate(-90 123 328.9)">5</text>
<text x="262.7" y="327.2" transform="rotate(-90 262.7 327.2)">5</text>
<text x="104.6" y="336">1</text>
<text x="140.9" y="336">6</text>
<text x="156" y="332.8" transform="rotate(-90 156 332.8)">1</text>
<text x="158.5" y="332.8" transform="rotate(-90 158.5 332.8)">2</text>
<text x="161.1" y="332.8" transform="rotate(-90 161.1 332.8)">3</text>
<text x="110.4" y="337.1">INA</text>
<text x="124.1" y="338.1" transform="rotate(-90 124.1 338.1)">VDD</text>
<text x="130.4" y="337.1">OUTA</text>
<text x="192.9" y="341.1">1</text>
<text x="212.6" y="341.1">4</text>
<text x="104.6" y="343.6">3</text>
<text x="110.4" y="344.7">INB</text>
<text x="124.1" y="346.7" transform="rotate(-90 124.1 346.7)">GND</text>
<text x="130.3" y="344.7">OUTB</text>
<text x="140.9" y="343.6">4</text>
<text x="192.9" y="346.1">2</text>
<text x="212.6" y="346.1">3</text>
<text x="123" y="352.6" transform="rotate(-90 123 352.6)">2</text>
</g>
<g font-size="1.1" fill="#800000">
<text x="256.5" y="186.3">I</text>
<text x="281.9" y="186.3">I</text>
<text x="239.9" y="213.3" transform="rotate(-90 239.9 213.3)">I</text>
<text x="223.5" y="242.1">I</text>
<text x="228.6" y="290.4">I</text>
<text x="261.6" y="296.8">I</text>
<text x="232.3" y="309.8" transform="rotate(-90 232.3 309.8)">I</text>
<text x="251.4" y="330.2" transform="rotate(-90 251.4 330.2)">I</text>
<text x="226.1" y="351.3">I</text>
</g>
</svg>
